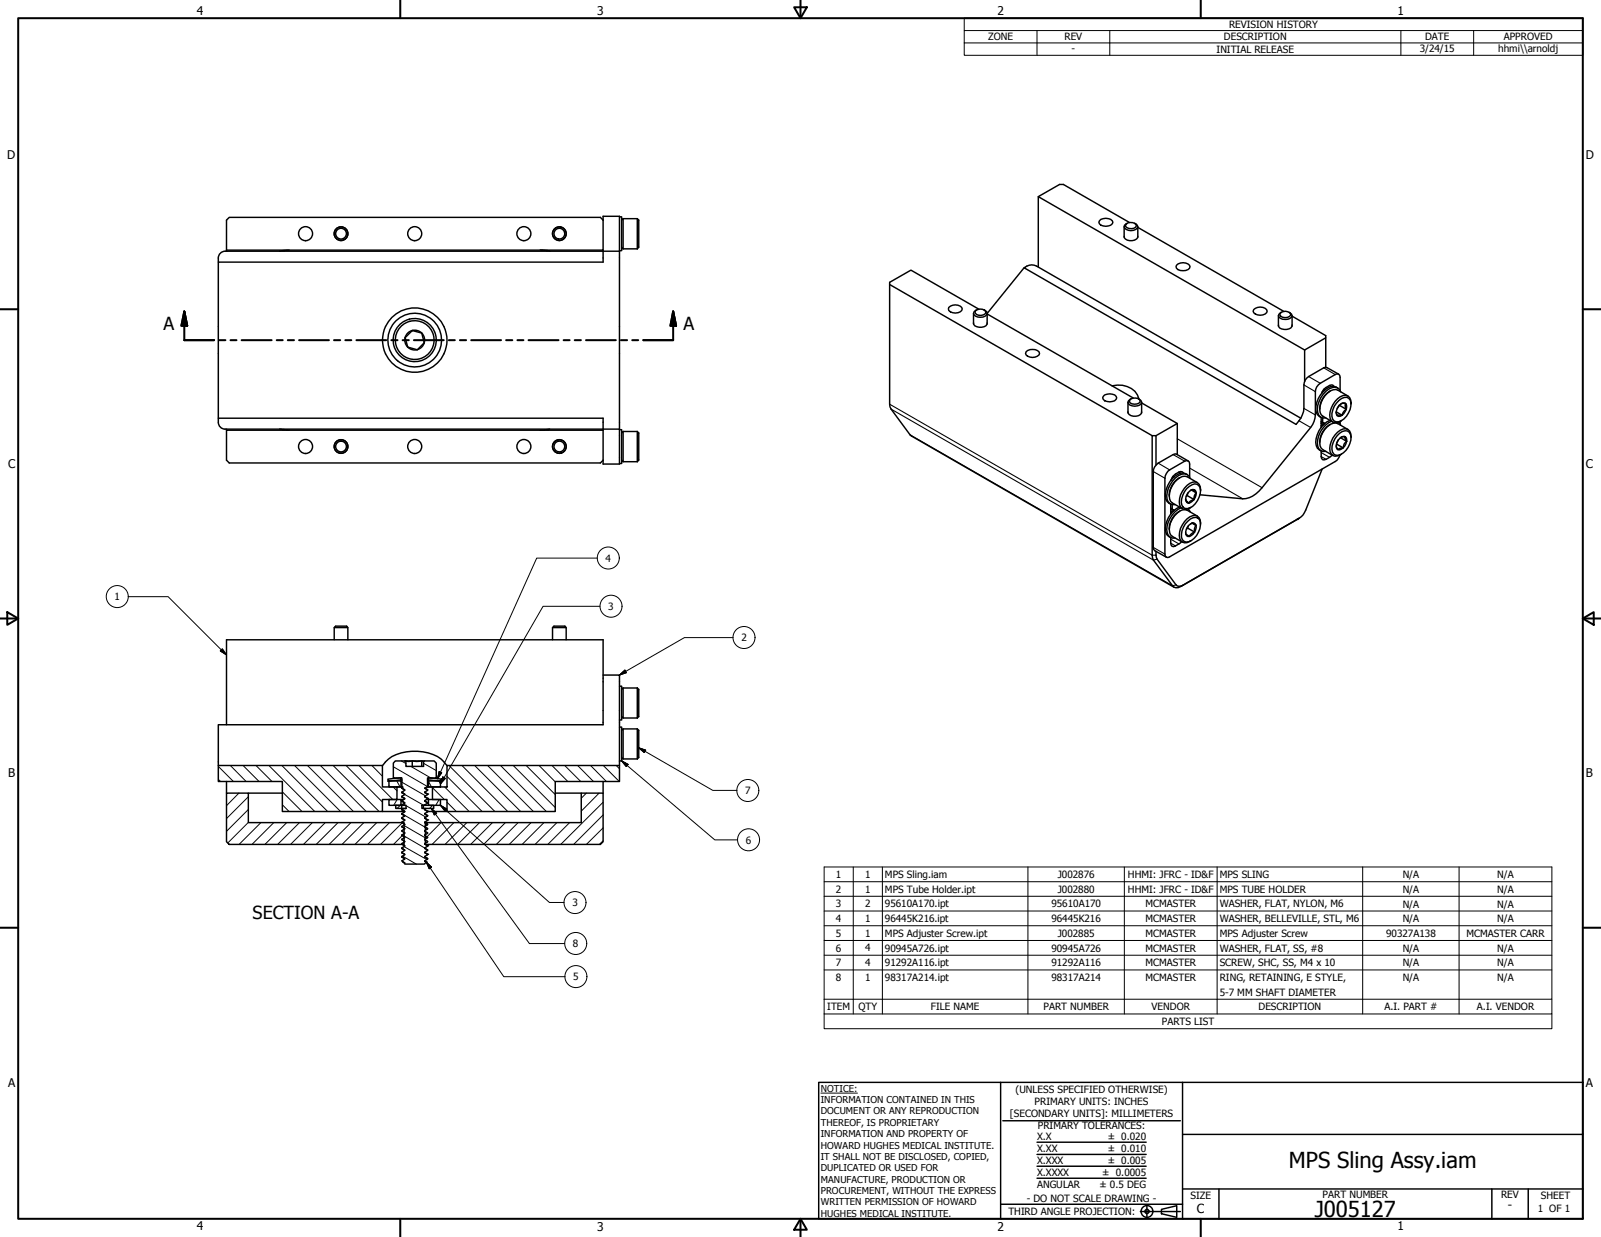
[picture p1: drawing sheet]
<svg xmlns="http://www.w3.org/2000/svg" width="559mm" height="432mm" viewBox="0 0 559 432" stroke-linecap="round" stroke-linejoin="round" font-family="sans-serif">
<!-- layer: Visible (ANSI) -->
<g fill="none" stroke="#000" stroke-width=".51">
<path d="M210.5 76.8l-1-.9h-129.5l-.9 .9v10.9M210.5 76.8v10.5h-131.4M210.5 76.8v-1.3h5.7v12.2M216.2 75.7h.8v11.8h-.8M217.5 76.3v10.6M217.5 76.3l-.5 .5M217.5 76.3h4.9M222.4 76.3l.5 .5v9.5l-.5 .6M222.4 76.3v10.6M362.4 68.6l93 53.6M369.8 64.4l-7.4 4.2v24.6M371.2 64.4l23 13.3"/>
<path d="M383.7 77.1a3 3 0 0 1 4.7 .5 2.95 2.95 0 0 1-4.7 .5l-.2-.5zM392.4 79.1v3.7M393.1 78.2a2.22 2.22 0 0 1 3.5 .7 2.22 2.22 0 0 1-3.8-.3zM393.4 78l-.9 .6-.1 .5a2.73 2.73 0 0 0 4.7 0l-.2-.5-.9-.6M397.1 79.4l51 29.3M397.1 79.1v3.7M76.2 91.5v54.5h134.3v3.8h-132M78.6 87.7a2.77 2.77 0 0 0-2.4 3.8h134.3v-3.8h5.7M100.9 87.3l-3.2 .4M188.6 87.2l3.2 .4M210.5 87.3v.4h-132M216.2 87.7v74.3h-5.7v-1.3"/>
<path d="M217 86.3l.5 .6M217.5 86.9h4.9M310.5 98.6l7.4-4.3 23.8 13.6M310.5 99.3l91.6 52.8M357.4 93.5l-12.8 15.9v3.7M392.4 82.5a2.48 2.48 0 0 0 3.6 1.3l1.1-.8v-.5M410.7 92.6a3 3 0 0 1 4.7 .5 2.9 2.9 0 0 1-4.7 .6l-.2-.6zM143.9 115.4l3.3 .9 .9 3.3-2.4 2.5-3.4-.9-.9-3.3zM331.2 107.3a3 3 0 0 1 4.7 .5 2.87 2.87 0 0 1-4.7 .6zM339.8 112.7a1.68 1.68 0 0 0 2 1.5 2.26 2.26 0 0 0 2.8-1.5M339.8 109.4v3.7M340.6 108.4a2.27 2.27 0 0 1 3.5 .7 2.19 2.19 0 0 1-3.8-.2z"/>
<path d="M340.9 108.2a1.19 1.19 0 0 0-.9 1.7 3.3 3.3 0 0 0 4.4 0v-1.1l-.9-.6M344.6 109.6l50.9 29.3M437.6 108.1a3.3 3.3 0 0 1 4.5 0l.2 .5a2.84 2.84 0 0 1-4.9 0zM446.2 113.5a2.52 2.52 0 0 0 3.7 1.3l.6-.3 .5-1M446.2 110.2v3.7M447.2 109a2.08 2.08 0 0 1 3.3 1 2.47 2.47 0 0 1-3.8 0zM447.2 109l-.8 .7-.2 .5a2.79 2.79 0 0 0 4.8 0l-.2-.5-.8-.7M451 110.4l11.7 6.8v11M451 110.2v3.7M462.7 117.9l-7.3 4.3v11M358.1 122.8a3.5 3.5 0 0 1 4.5 0l.2 .6a2.84 2.84 0 0 1-4.9 0zM385.1 138.4a3.3 3.3 0 0 1 4.5 0l.2 .5a2.95 2.95 0 0 1-4.7 .5l-.2-.5z"/>
<path d="M388.1 134.7a7.9 7.9 0 0 1 8.9 3.2l.6 1.5M394.3 139.7a2.4 2.4 0 0 1 3.7 .2 1.58 1.58 0 0 1-2.1 1.2l-1.4-.4zM394.7 139.3a1.2 1.2 0 0 0-.8 1.7 3.3 3.3 0 0 0 4.4 0 1.2 1.2 0 0 0-.9-1.7M459.1 136.7v8.1a7.6 7.6 0 0 1-1.6 4.4l-17 21M462 136.5l-.5 .3M462 136l.3 .1M462.1 136.4l-.5 .3M464.3 136.5a7.3 7.3 0 0 0-3.7 6.4M466.9 135.4a3.8 3.8 0 0 0-5.2 1.4 8.2 8.2 0 0 0-2.3 7.2l.5 .8 1.1 .9M467.4 139.8a2.45 2.45 0 0 1 3.9-.1 6.7 6.7 0 0 1-4.1 7.6 1.87 1.87 0 0 1-2.3-1.9 7.2 7.2 0 0 1 2.5-5.6zM467.9 136.8a2.47 2.47 0 0 0-4-1 8.8 8.8 0 0 0-4 8.2 2.15 2.15 0 0 0 2.8 1.9M470.5 138.2l-3.5-2a4.6 4.6 0 0 0-5.3 3.1 4.6 4.6 0 0 0 0 6l3.5 2"/>
<path d="M76.2 146a2.91 2.91 0 0 0 1.8 3.7l.6 .1M79.1 150.2h131.4v10.5l-1 .9h-129.5l-.9-.9zM79.1 149.8v.4M97.7 149.7l3.2 .4M191.8 149.8l-3.2 .4M216.2 149.8h-5.7v.4M216.2 150h.8v11.8h-.8M217.5 150.6v10.6M217.5 150.6l-.5 .5M217.5 150.6h4.9M222.4 150.6l.5 .5v9.5l-.5 .6M222.4 150.6v10.6"/>
<path d="M393.7 143.8a2.52 2.52 0 0 0 3.7 1.3l1-.8 .1-.5M393.7 140.4v3.7M398.5 140.7l12.4 7.1-7.4 4.3M398.5 140.4v3.7M409.4 158.7l-5.2 3M410.9 147.8v10.9M454 146l-92.2-53.1a3.8 3.8 0 0 0-4.4 .6l95 54.6M461.1 147.7l1.1 .1M461.1 147.8l.7-.2 .5 .2M461.1 147.3l.7 .3M461.1 147.2l.4 .1M462 148.1l-.9 .6"/>
<path d="M462.2 148.1l-1.1 .5M464.2 146.7a8.4 8.4 0 0 0-4.8 8.9l.4 .9 1.2 .9M464.3 148.1a7.3 7.3 0 0 0-3.7 6.5M464.7 147.1a8.5 8.5 0 0 0-4.8 8.7 2.22 2.22 0 0 0 2.8 1.7M466.4 143.8l2 1.2M466.5 155l2.3 1.3M466.7 152.1a3.1 3.1 0 0 1 4.2-1.2 5.3 5.3 0 0 1-1.1 6.3 3.3 3.3 0 0 1-4.3 1.3 5.3 5.3 0 0 1 1.2-6.4zM466.7 142.6l.8-1.2 2.4 1.5M467.2 153.5l-.7 1.2M467.2 147.3l.7 1.2M467.9 152.8l2.1 1.3M469.4 152.4l.4 .3 .2 1.4z"/>
<path d="M469.4 152.4a3.2 3.2 0 0 0-2.8 4.3 2.23 2.23 0 0 0 3.2-1.8l.2-.8M469.4 152.4l-1.3 .3M469.6 140.8l.4 .6-.1 1.5-.4-1.2zM469.6 140.8a2.58 2.58 0 0 0-3.1 2.3 1.58 1.58 0 0 0 .7 2.3 2.98 2.98 0 0 0 2.7-2.5M469.6 140.8l-1.5 .1M469.9 142.9a3.1 3.1 0 0 0-1.5 2.1l-1.7 .1-.4-1.2M470 154.1a2.61 2.61 0 0 0-1.2 2.2l-1.1 .2-.7 .5-.7-1.4M470.5 149.9l-3.5-2a4.6 4.6 0 0 0-5.3 3 4.6 4.6 0 0 0 0 6.1l3.5 2M471.6 141a2.37 2.37 0 0 0-1-2.6 2.37 2.37 0 0 0-2.8 .1 7.9 7.9 0 0 0-3.6 7.5 2.33 2.33 0 0 0 4 .8M471.6 152.7a2.37 2.37 0 0 0-1-2.6 2.37 2.37 0 0 0-2.8 .1 7.8 7.8 0 0 0-3.6 7.5 2.33 2.33 0 0 0 4 .8M217 160.6l.5 .6M217.5 161.2h4.9"/>
<path d="M402.5 164.6v26.5l.5 1.1M408.6 177.9l1 .1M408.6 178l.6-.1 .6 .2M408.6 177.5l.6 .3M408.6 176v3.5M408.6 177.4l.3 .1M408.8 167.4l-.1 .2M409.1 176.1v1.6M409.4 166.4h.4h-.5M409.4 166.2l.2 .2M409.6 178.4l-1 .5M409.6 178.2l-1 .6"/>
<path d="M411.5 164.8l-1.2 .7M411.7 177a8.5 8.5 0 0 0-4.8 8.8l.4 .9 1.2 .9M411.8 166.8a7.1 7.1 0 0 0-3.7 6.4M411.8 178.4a7.1 7.1 0 0 0-3.7 6.4M412.2 177.3a8.6 8.6 0 0 0-4.8 8.8 2.32 2.32 0 0 0 2.7 1.7M413.5 161l-5.3 3M413.8 174.5l1.1 1.1-.5-.1zM414.1 170.6a4 4 0 0 1 3.7-1.6 2.63 2.63 0 0 1 1.1 3.3 6.4 6.4 0 0 1-4.5 5.2 1.98 1.98 0 0 1-2.1-2.2 8 8 0 0 1 1.8-4.7zM414.3 173l2.5 1.4M414.4 165.7a3.8 3.8 0 0 0-5.2 1.4 8.3 8.3 0 0 0-2.3 7.1l.5 .9 1.1 .8M414.7 172.1l-.7 1.1M414.7 177.6l.7 1.1"/>
<path d="M415.2 162v4.6M415.4 167a2.47 2.47 0 0 0-4-1 9.2 9.2 0 0 0-4 8.3 2.32 2.32 0 0 0 2.7 1.8M415.5 171.2l.9-.3 1.1 1.1a2.76 2.76 0 0 0-.7 2.4 2.75 2.75 0 0 0 .2-3.4 3 3 0 0 0-3.2 3.5v-.3M415.9 171.1l1.6 .9M416.8 174.4l-1.9 1.2M416.8 174.4a2.43 2.43 0 0 0-1.9 1.2M417.9 168.5l-3.5-2.1a4.8 4.8 0 0 0-5.2 3.1 6.1 6.1 0 0 0-.6 5.5l4.1 2.5M418.8 172.7l15 1.4M419 171.3a2.4 2.4 0 0 0-.9-2.6 2.4 2.4 0 0 0-2.8 0 7 7 0 0 0-3.2 8.3 2.42 2.42 0 0 0 3.6 .1M461.5 163.8l-5.8 14.3M466 161.1l-58.4 33.5-.9-.5-.1-.7v-26.5M408.6 187.6v2l.5 1.1 .5 .1 1.9-.9"/>
<path d="M414.5 184.3l2.4 1.4M414.6 181.9a2.65 2.65 0 0 1 4.1-.5 6.3 6.3 0 0 1-4.7 7.8 2.12 2.12 0 0 1-1.6-2.7 7.3 7.3 0 0 1 2.2-4.6zM414.7 183.6l-.2 .7-.4 .4M416.1 182.6l1.3 .8M416.2 182.6h.6l.6 .8zM416.2 182.6a3.5 3.5 0 0 0-2.1 4.4 2.45 2.45 0 0 0 3.2-2.1l.1-1.5M416.2 182.6l-.7 .3M417.4 183.4a2.69 2.69 0 0 0-.5 2.3 2.73 2.73 0 0 0-1.7 1.6l-.5-.4a.98 .98 0 0 1-.9-1M417.9 180.1l-3.5-2a3.2 3.2 0 0 0-3.6 1 6.9 6.9 0 0 0-2.2 7.6l4.1 2.5M419 183a2.4 2.4 0 0 0-.9-2.7 2.4 2.4 0 0 0-2.8 .1 7 7 0 0 0-3.2 8.3 2.42 2.42 0 0 0 3.6 .1M116.6 219.1l.6-.5h3.8l.4 .5zM116.6 219.1v4.2"/>
<path d="M121.4 219.1v4.2M192.8 219.1l.6-.5h3.8l.4 .5zM192.8 219.1v4.2M197.6 219.1v4.2M210.5 235.6h5.7v31.6M216.2 239.5h.8v11.8h-.8M79.1 253v-29.7h131.4v29.7h-134.3v14.2M216.2 253.8h.8v11.8h-.8M217 250.1l.5 .5M217.5 240.2v10.4M217.5 254.4v10.5M217.5 240.2l-.5 .5"/>
<path d="M217.5 250.6h4.9M217.5 240.2h4.9M217.5 254.4l-.5 .6M217.5 254.4h4.9M222.4 240.2l.5 .5v9.4l-.5 .5M222.4 254.4l.5 .6v9.4l-.5 .5M222.4 240.2v10.4M222.4 254.4v10.5M76.2 267.2h57.3v7.5h5.1v4.4h-5.1v4.2h-34.9v-10.5h-22.4zM79.1 276.9h7.6v10.2h54.3v7.7h-61l-.9-1zM79.1 272.8v4.1M86.7 276.9h11.9"/>
<path d="M133.5 267.2a12.1 12.1 0 0 1 10.3-4.9 13.2 13.2 0 0 1 11.9 4.6l.3 .3M135.4 272l4.6-.5 .1 .7-4.7 .5zM135.4 272.7h.4M135.8 279.1h4.2v2h-4.2zM135.8 272.6h4.2v2.1h-4.2zM138.6 274.7h1.9M140 279.1h.9M140 272.6h.3M140.1 272.2h.2M140.3 278.1l.9 .6M141.2 278.7l-.9 .8 .9 .7-.9 .9h1.4v1.2l-1.4 .1 .9 .8M141.3 265.6h6.9"/>
<path d="M141.7 265.8l-.3-.2 6.4 .2M143.9 265.6v1.9M147.2 265.6v1.9M148.3 275.1l.9-.5v-3h3.1v-5.2l-.8-.8-3.7 .2v1.7h-6.1v-1.7l-3.7-.2-.7 .8v5.2h3v3l.3 .2-.3 .3 .9 .6-.9 .8 .9 .7-.9 1 .9 .5M148.3 275.1l.9 .6v.2l-.9 .6 .9 .7M148.3 275.1l.9 .6M148.3 276.6l.9 .6M148.9 279.1h.6M149.1 274.7h1.8M149.2 277.2l-.9 .7 .9 .8-.9 .8 .9 .7v.2l-.9 .7h-.5v1.2h.8l-.3 .3 .9 .6M149.2 272.6h.3M149.2 272.2h.2"/>
<path d="M149.5 271.5l4.6 .5v.7l-4.7-.5zM149.5 279.1h4.2v2h-4.2zM149.5 272.6h4.2v2.1h-4.2zM153.7 272.7h.4M156 267.2h60.2v5.6h-22.4v10.5h-37.8v-4.2h-5.1v-4.4h5.1zM193.8 276.9h9.1M210.5 272.8v4.1M217 264.4l.5 .5M217.5 264.9h4.9M133.5 283.3h7.7M138.1 281.1h2.1v1.1h-2.1zM140.2 282.2h1.5"/>
<path d="M140.2 281.1h.1M140.3 285.6l.9 .6M140.3 297.6l.9 .6M140.5 294.8l.7 .4M141.1 287.7h.1M141.1 289.1l.1 .1M141.1 290.6l.1 .1M141.1 292.2h.1M141.1 293.6l.1 .1M141.2 298.2l-.9 .8 .9 .7-.9 .8 .4 .4M141.2 283.2l-.9 .8 .9 .7-.9 .7v.3l.9 .5M141.2 286.2l-.9 .8 .9 .7"/>
<path d="M141.2 287.7l-.9 .8 .9 .7-.9 .9 .9 .6M141.2 290.7l-.9 .8 .9 .7M141.2 292.2l-.9 .7 .9 .8M141.2 293.7l-.9 .7 .9 .8M141.2 295.2l-.9 .8 .9 .7-.9 .7v.3l.9 .5M147.3 281.1h4.1v1.1h-4.1zM148.3 299.1l.9 .6v.2l-.9 .6 .5 .4M148.3 284.1l.9 .6-.9 .7 .9 .8-.9 .9M148.3 287.1l.9 .6-.9 1M148.3 288.7l.9 .5-.9 .9M148.3 290.1l.9 .6-.9 1M148.3 291.7l.9 .5-.9 .9"/>
<path d="M148.3 293.1l.9 .6-.9 .9M148.3 296.1l.9 .6-.9 .7 .9 .8-.9 .9M148.3 299.1l.9 .6M148.3 294.6l.9 .6M148.3 287.1l.1 .1M148.3 288.6l.1 .1M148.3 290.1l.1 .1M148.3 291.7h.1M148.3 293.1l.1 .1M148.3 294.6l.1 .1M148.3 287.1h.2M148.5 287.1h54.4v-10.2h7.6v16.9l-1 1h-61z"/>
<path d="M148.5 294.8l.7 .4M149.2 283.3h6.8M149.2 283.2l-.9 .8 .9 .7M149.2 295.2l-.9 .8 .9 .7M140.7 300.9l.5 .3M148.3 300.6l.5 .3M148.8 300.9l-.7 .7h-6.7l-.2-.4"/>
<circle cx="106.6" cy="81.6" r="2.44"/>
<circle cx="119" cy="81.6" r="1.87"/>
<circle cx="119" cy="81.6" r="2.38"/>
<circle cx="144.7" cy="81.6" r="2.44"/>
<circle cx="182.8" cy="81.6" r="2.44"/>
<circle cx="195.2" cy="81.6" r="2.38"/>
<circle cx="195.2" cy="81.6" r="1.87"/>
<circle cx="144.7" cy="118.7" r="11.3"/>
<circle cx="144.7" cy="118.7" r="7.5"/>
<circle cx="144.7" cy="118.7" r="6.8"/>
<circle cx="144.7" cy="118.7" r="3.5"/>
<circle cx="144.7" cy="118.7" r="9.4"/>
<circle cx="106.6" cy="155.9" r="2.44"/>
<circle cx="119" cy="155.9" r="1.87"/>
<circle cx="119" cy="155.9" r="2.38"/>
<circle cx="144.7" cy="155.9" r="2.44"/>
<circle cx="182.8" cy="155.9" r="2.44"/>
<circle cx="195.2" cy="155.9" r="1.87"/>
<circle cx="195.2" cy="155.9" r="2.38"/>
</g>
<!-- layer: Visible Narrow (ANSI) -->
<g fill="none" stroke="#000" stroke-width=".38">
<path d="M455.1 134.4l4 2.3M456.8 131.4l4 2.4M462 128.4l4 2.3M464 134.6l.6 .3M310.5 141.1l91.6 52.7h1.4M311 142.8l91.6 52.7 1.3-.3M317.6 151.8l91.7 52.7 1.2-.3M409.4 158.7l4.1 2.3M410.9 153.2l29.6 17M453.4 146.9l4.1 2.3M455.1 142.6l4 2.2M461.1 158l3 1.6"/>
<path d="M461.1 159.4l1.8 .9M402.5 164.6l4.1 2.3M404.2 161.7l4 2.3M411.5 164.8l.6 .4M415.2 163.4l18.6 10.7M402.5 191.1l4.1 2.3M408.6 189.6l1.7 1M408.6 188.2l2.9 1.7M453.5 180.9l-.7 .4M412.8 204.3l-.7 .4"/>
</g>
<circle cx="452.8" cy="181.3" r=".25" fill="#000"/>
<g fill="none" stroke="#000" stroke-width=".51">
<path d="M369.8 64.4h1.4M310.5 98.6l.1 43.4 7 9.8 92.2 53.2M465.6 134.9l-.4-.5a4.4 4.4 0 0 0-3.9 3M467.2 130.6l-4.5-2.4-5.9 3.2a3.5 3.5 0 0 0-1.7 3v8.2a9.2 9.2 0 0 1-2.7 5.5M467.7 136.3v-4.6l-.5-1.1-.5-.1-.7 .2-5.2 3.1a3.5 3.5 0 0 0-1.7 2.9M409.4 158.7l.7-.3 .6 .2 4 2.3M461.1 157.4v2l.5 1.1a3.7 3.7 0 0 0 3.3-1.7M461.1 145.7v3.5M461.6 145.9v1.5M467.7 158.9l-.7 1.2-1 1M467.7 147.1v.9M403.5 162.3v-10.2h-1.4l.2 42.7 .3 .7 6.7 9a2.02 2.02 0 0 0 2.8 .2l41.4-23.8"/>
<path d="M404.2 161.7a3.8 3.8 0 0 0-1.7 2.9M408.2 164a4 4 0 0 0-1.6 2.9M410.3 165.5l-1.2 1.3-.4 .8M411.5 164.8l.6-.2 1 .5M413.5 161l1.2-.1 .4 .4 .1 .7M440.5 170.2a8.6 8.6 0 0 1-6.7 3.9M455.7 178.1a5.3 5.3 0 0 1-2.2 2.8M403 192.2l4.1 2.3M403.5 192.5v1.3l.4 1.4 6.6 9a1.84 1.84 0 0 0 2.3 .1M412.4 189.1l-.9 .8M453.5 180.9l-.7 .4"/>
</g>
<!-- layer: Visible (ANSI) -->
<g fill="#000">
<circle cx="140.3" cy="276.7" r=".25"/>
<circle cx="140.3" cy="275.1" r=".25"/>
<circle cx="140.3" cy="279.7" r=".25"/>
<circle cx="149.2" cy="277.2" r=".25"/>
<circle cx="149.2" cy="278.7" r=".25"/>
<circle cx="140.3" cy="296.2" r=".25"/>
<circle cx="140.3" cy="284.2" r=".25"/>
<circle cx="140.3" cy="282.6" r=".25"/>
<circle cx="140.3" cy="287.1" r=".25"/>
<circle cx="140.3" cy="299.1" r=".25"/>
<circle cx="148.3" cy="281.1" r=".25"/>
<circle cx="149.2" cy="286.2" r=".25"/>
<circle cx="149.2" cy="298.2" r=".25"/>
<circle cx="149.2" cy="283.2" r=".25"/>
<circle cx="149.2" cy="295.2" r=".25"/>
<circle cx="148.8" cy="300.9" r=".25"/>
</g>
<!-- layer: Section Line (ANSI) -->
<g fill="none" stroke="#000" stroke-width=".7">
<path d="M64.3 108.7l1 5h-2zM64.3 108.7v10h10.4M76.5 118.7h2.2M80.5 118.7h2M84.3 118.7h10.5M96.6 118.7h2.1M100.5 118.7h2.1M104.4 118.7h10.4M116.6 118.7h2.1M120.5 118.7h2.1M124.4 118.7h10.4M136.6 118.7h2.1"/>
<path d="M140.5 118.7h2.2M144.5 118.7h10.4M156.7 118.7h2M160.5 118.7h2.2M164.5 118.7h10.4M176.7 118.7h2.1M180.6 118.7h2.1M184.5 118.7h10.4M196.7 118.7h2.1M200.6 118.7h2.2M204.5 118.7h10.4M216.7 118.7h2.2"/>
<path d="M220.7 118.7h2.1M234.9 108.7l1.1 5h-2zM234.9 108.7v10h-10.4"/>
</g>
<path d="M64.3 108.7l1 5zM64.3 108.7l1 5h-2zM234.9 108.7l1.1 5zM234.9 108.7l1.1 5h-2z" fill="#000" stroke="#000" stroke-width=".7"/>
<!-- layer: Symbol (ANSI) -->
<g fill="none" stroke="#000" stroke-width=".35">
<path d="M336.5 10.7v-4.4h215.9v4.4M336.5 15h215.9M361.9 10.7v8.6M387.3 10.7v8.6M488.9 10.7v8.6M514.3 10.7v8.6M552.4 10.7h-215.9v4.3M552.4 10.7v8.6h-215.9v-4.3M208.5 194.8h-21.2l-34.6 77M44.8 208.3h13.9l20.4 20.3M209.4 211.6h-19.9l-35.8 62M76.9 227.2l.7-.7 1.5 2.1z"/>
<path d="M216.2 235.6l1.9-1.7 .5 .9zM255.9 222.6h-17l-22.7 13M153.3 269.4l.9 .3-1.5 2.1zM154.6 271.2l.8 .5-1.7 1.9zM217 265.6l2.2 1.2-.6 .8zM217 265.6l32.5 27.6h7.9M222.9 261l2.5 .9-.5 .8zM222.9 261l25.9 14.9h8.4M150.6 282.2l1.8 1.7-.8 .6zM150.6 282.2l34.2 47.2h12.3M153.7 281.1l2.3 1.3-.7 .7zM153.7 281.1l38.1 33.9h5.1"/>
<path d="M148.8 300.9l1.8 1.8-.8 .6zM148.8 300.9l27 40h21.4M287.7 307.8h254M287.7 312.9h254M287.7 318h254M297.8 302.6v51.3M308 302.6v51.3M358.8 302.6v51.3M392.4 302.6v51.3M424.8 302.6v51.3M475.6 302.6v51.3M509.3 302.6v51.3"/>
<path d="M287.7 323.2h254M287.7 328.3h254M287.7 333.4h254M287.7 338.6h254M287.7 348.8h254v-46.2h-254v51.3M287.7 353.9v5.2h254v-5.2M541.7 348.8v5.1h-254"/>
<circle cx="212.3" cy="194.8" r="3.8"/>
<circle cx="40.9" cy="208.2" r="3.8"/>
<circle cx="213.3" cy="211.6" r="3.8"/>
<circle cx="259.7" cy="222.5" r="3.8"/>
<circle cx="261" cy="275.9" r="3.8"/>
<circle cx="261.3" cy="293.1" r="3.8"/>
<circle cx="200.7" cy="315.1" r="3.8"/>
<circle cx="200.9" cy="329.3" r="3.8"/>
<circle cx="201" cy="340.9" r="3.8"/>
</g>
<!-- layer: Border (ANSI) -->
<g fill="none" stroke="#000" stroke-width=".7">
<path d="M6.3 6.3h546.1v419.1h-546.1zM139.7 0v6.3M277.2 2.5h4.4l-2.2 3.8zM279.4 0v6.3M419.1 0v6.3M0 107.9h6.3M552.4 107.9h6.4M0 215.9h6.3M2.5 213.7l3.8 2.2-3.8 2.2zM552.4 215.9l3.9-2.2v4.4zM552.4 215.9h6.4M0 323.8h6.3"/>
<path d="M552.4 323.8h6.4M139.7 425.4v6.4M279.4 425.4l2.2 3.9h-4.4zM279.4 425.4v6.4M419.1 425.4v6.4"/>
</g>
<!-- layer: Title (ANSI) -->
<g fill="none" stroke="#000" stroke-width=".51">
<path d="M285.8 377.8h266.6v47.6h-266.6zM349.2 377.8v47.6M412.7 377.8v47.6M350 391.2h62M361.9 398.7h38.1M412.7 396h139.7M361.9 411.3h38.1M361.9 407.1h38.1M361.9 403h38.1M412.7 415h139.7M425.4 415v10.4M520.7 415v10.4"/>
<path d="M533.4 415v10.4M349.2 420.4h63.5M398 422.9h14M400.3 420.6v4.6M405.4 422.1l5.3-1.2v4l-5.3-1.2z"/>
<circle cx="400.3" cy="422.9" r="2.06"/>
<circle cx="400.3" cy="422.9" r=".73"/>
</g>
<path d="M286.5 381.6h12.8" fill="none" stroke="#000" stroke-width=".35"/>
<!-- layer: Hatch (ANSI) -->
<g fill="none" stroke="#000" stroke-width=".35">
<path d="M76.2 272l.8 .8M76.2 267.5l5.3 5.3M80.4 267.2l5.5 5.6M83.4 276.9l-4.3 4.3M84.8 267.2l5.6 5.6M86.7 278.1l-7.6 7.7M89.3 267.2l5.6 5.6M93.9 267.2l16 16.1M98.4 267.2l16 16.1M98.6 276.4l6.8 6.9M102.8 267.2l16.1 16.1M107.3 267.2l16.1 16.1"/>
<path d="M111.8 267.2l16 16.1M116.3 267.2l16 16.1M120.8 267.2l12.7 12.8M125.3 267.2l11.8 11.9M129.8 267.2l3.7 3.8M135.8 274.3l.2 .4M137.2 274.7l1.4 1.3M137.3 271.3l.4 .3M137.3 267.7l11.9 6.9M138.5 272.6l1.1 2.1M138.6 279.1l-1.2 2M140.1 265.6l1.6 .9"/>
<path d="M140.3 273l8.2 4.8M141.2 277.3l6.7 3.8M143.4 267.5l7 4.1M147.8 266.4l4.5 2.6M149.5 272.8l1.1 1.9M149.6 279.1h-.1M150.9 275l4.2 4.1M153.2 272.6l.5 1.1M153.3 279.1l-1.2 2M154.1 272.2l-.9 .5M155.2 274.7l8.6 8.6M156 271l12.3 12.3"/>
<path d="M156.7 267.2l16 16.1M161.2 267.2l16 16.1M165.7 267.2l16 16.1M170.2 267.2l16 16.1M174.7 267.2l16 16.1M179.1 267.2l14.7 14.7M183.6 267.2l10.2 10.2M188.2 267.2l5.6 5.7M192.7 267.2l5.5 5.6M197.1 267.2l5.6 5.6M201.6 267.2l5.5 5.6M204.7 276.9l-1.8 1.7"/>
<path d="M206.1 267.2l5.5 5.6M209.1 276.9l-6.2 6.2M210.6 267.2l5.6 5.6M215.1 267.2l1.1 1.2M86.7 287.1l-7.2 7.2M86.7 282.6l-7.6 7.6M91.1 287.1l-7.7 7.7M95.6 287.1l-7.7 7.7M98.6 280.9l2.3 2.4M100.1 287.1l-7.6 7.7M104.5 287.1l-7.6 7.7M109 287.1l-7.6 7.7"/>
<path d="M113.5 287.1l-7.6 7.7M118 287.1l-7.6 7.7M122.5 287.1l-7.6 7.7M127 287.1l-7.6 7.7M131.5 287.1l-7.6 7.7M136 287.1l-7.7 7.7M139.7 281.1l-1.1 1.1M140.3 284l8.9 5.2M140.3 291.4l8 4.6M140.5 287.1l-7.7 7.7M140.5 298.8l4.8 2.8M140.8 280.7l.7 .4"/>
<path d="M140.9 288.1l7.9 4.6M141 291l-3.6 3.8M141 295.5l8 4.5M141.7 281.2l7 4M149.4 287.1l-.9 1.1M151 281.1l-1.1 1.1M153.9 287.1l-5.4 5.6M156 280l3.3 3.3M158.4 287.1l-7.6 7.7M162.9 287.1l-7.6 7.7M167.4 287.1l-7.6 7.7M171.9 287.1l-7.6 7.7"/>
<path d="M176.4 287.1l-7.6 7.7M180.8 287.1l-7.6 7.7M185.4 287.1l-7.7 7.7M189.9 287.1l-7.7 7.7M194.4 287.1l-7.6 7.7M198.8 287.1l-7.6 7.7M210.5 293.5l-1.3 1.3M210.5 289l-5.8 5.8M210.5 284.5l-10.3 10.3M210.5 280l-14.8 14.8"/>
</g>
<!-- layer: Symbol (ANSI) -->
<g fill="#000" stroke="#000" stroke-width=".35">
<path d="M76.9 227.2l2.2 1.4zM76.9 227.2l.7-.7 1.5 2.1zM216.2 235.6l1.9-1.7zM216.2 235.6l1.9-1.7 .5 .9zM153.3 269.4l-.6 2.4zM153.3 269.4l.9 .3-1.5 2.1zM154.6 271.2l-.9 2.4zM154.6 271.2l.8 .5-1.7 1.9zM217 265.6l2.2 1.2zM217 265.6l2.2 1.2-.6 .8zM222.9 261l2.5 .9zM222.9 261l2.5 .9-.5 .8z"/>
<path d="M150.6 282.2l1.8 1.7zM150.6 282.2l1.8 1.7-.8 .6zM153.7 281.1l2.3 1.3zM153.7 281.1l2.3 1.3-.7 .7zM148.8 300.9l1.8 1.8zM148.8 300.9l1.8 1.8-.8 .6z"/>
</g>
<g font-size="7.7">
<text x="449.9" y="407.6">MPS Sling Assy.iam</text>
<text x="458.9" y="424.8">J005127</text>
</g>
<g font-size="6.3">
<text x="57" y="115.3">A</text>
<text x="238.5" y="115.3">A</text>
<text x="88.1" y="320.9">SECTION A-A</text>
</g>
<text font-size="4.4" x="417.8" y="423.5">C</text>
<g font-size="4.2">
<text x="68.7" y="5.3">4</text>
<text x="208.4" y="5.3">3</text>
<text x="348.1" y="5.3">2</text>
<text x="487.8" y="5.3">1</text>
<text x="2.5" y="55.5">D</text>
<text x="553.5" y="55.5">D</text>
<text x="2.8" y="163.4">C</text>
<text x="553.5" y="163.4">C</text>
<text x="2.9" y="271.4">B</text>
<text x="553.5" y="271.4">B</text>
<text x="2.8" y="379.3">A</text>
<text x="553.5" y="379.3">A</text>
<text x="526.2" y="422">-</text>
<text x="68.7" y="429.5">4</text>
<text x="208.4" y="429.6">3</text>
<text x="348.1" y="429.6">2</text>
<text x="487.8" y="429.5">1</text>
</g>
<g font-size="3.5">
<text x="429" y="9.8">REVISION HISTORY</text>
<text x="344.9" y="14.1">ZONE</text>
<text x="371.5" y="14.1">REV</text>
<text x="427.2" y="14.1">DESCRIPTION</text>
<text x="497.4" y="14.1">DATE</text>
<text x="524.9" y="14.1">APPROVED</text>
<text x="374" y="18.3">-</text>
<text x="424.6" y="18.4">INITIAL RELEASE</text>
<text x="495.6" y="18.2">3/24/15</text>
<text x="522.9" y="18.1">hhmi\\arnoldj</text>
<text x="211.3" y="196.1">4</text>
<text x="40" y="209.5">1</text>
<text x="212.3" y="212.9">3</text>
<text x="258.8" y="223.8">2</text>
<text x="260.1" y="277.2">7</text>
<text x="260.3" y="294.4">6</text>
<text x="291.8" y="306.5">1</text>
<text x="291.8" y="311.6">2</text>
<text x="301.9" y="306.5">1</text>
<text x="301.9" y="311.6">1</text>
<text x="308.9" y="306.5">MPS Sling.iam</text>
<text x="308.9" y="311.7">MPS Tube Holder.ipt</text>
<text x="369.2" y="306.5">J002876</text>
<text x="369.2" y="311.6">J002880</text>
<text x="393.7" y="306.5">HHMI: JFRC - ID&amp;F</text>
<text x="393.7" y="311.6">HHMI: JFRC - ID&amp;F</text>
<text x="425.7" y="306.5">MPS SLING</text>
<text x="425.7" y="311.6">MPS TUBE HOLDER</text>
<text x="489.6" y="306.5">N/A</text>
<text x="489.6" y="311.7">N/A</text>
<text x="522.6" y="306.5">N/A</text>
<text x="522.6" y="311.7">N/A</text>
<text x="199.8" y="316.4">3</text>
<text x="291.8" y="316.7">3</text>
<text x="301.9" y="316.7">2</text>
<text x="308.9" y="316.7">95610A170.ipt</text>
<text x="367" y="316.7">95610A170</text>
<text x="399.8" y="316.7">MCMASTER</text>
<text x="425.7" y="316.7">WASHER, FLAT, NYLON, M6</text>
<text x="489.6" y="316.8">N/A</text>
<text x="522.6" y="316.8">N/A</text>
<text x="291.8" y="321.9">4</text>
<text x="301.9" y="321.9">1</text>
<text x="308.9" y="321.9">96445K216.ipt</text>
<text x="367" y="321.9">96445K216</text>
<text x="399.8" y="321.9">MCMASTER</text>
<text x="425.7" y="321.9">WASHER, BELLEVILLE, STL, M6</text>
<text x="489.6" y="321.9">N/A</text>
<text x="522.6" y="321.9">N/A</text>
<text x="291.8" y="327">5</text>
<text x="301.9" y="327">1</text>
<text x="308.9" y="327">MPS Adjuster Screw.ipt</text>
<text x="369.2" y="327">J002885</text>
<text x="399.8" y="327">MCMASTER</text>
<text x="425.7" y="327">MPS Adjuster Screw</text>
<text x="483.8" y="327">90327A138</text>
<text x="511.8" y="327">MCMASTER CARR</text>
<text x="200" y="330.6">8</text>
<text x="291.8" y="332.2">6</text>
<text x="301.9" y="332.1">4</text>
<text x="308.9" y="332.2">90945A726.ipt</text>
<text x="367" y="332.2">90945A726</text>
<text x="399.8" y="332.2">MCMASTER</text>
<text x="425.7" y="332.2">WASHER, FLAT, SS, #8</text>
<text x="489.6" y="332.2">N/A</text>
<text x="522.6" y="332.2">N/A</text>
<text x="291.8" y="337.2">7</text>
<text x="301.9" y="337.2">4</text>
<text x="308.9" y="337.3">91292A116.ipt</text>
<text x="367" y="337.3">91292A116</text>
<text x="399.8" y="337.2">MCMASTER</text>
<text x="425.7" y="337.3">SCREW, SHC, SS, M4 x 10</text>
<text x="489.6" y="337.3">N/A</text>
<text x="522.6" y="337.3">N/A</text>
<text x="200.1" y="342.2">5</text>
<text x="291.8" y="342.4">8</text>
<text x="301.9" y="342.4">1</text>
<text x="308.9" y="342.4">98317A214.ipt</text>
<text x="367" y="342.4">98317A214</text>
<text x="399.8" y="342.4">MCMASTER</text>
<text x="425.7" y="342.4">RING, RETAINING, E STYLE,</text>
<text x="425.7" y="347.5">5-7 MM SHAFT DIAMETER</text>
<text x="489.6" y="342.5">N/A</text>
<text x="522.6" y="342.5">N/A</text>
<text x="288.7" y="352.7">ITEM</text>
<text x="299.7" y="352.7">QTY</text>
<text x="324.9" y="352.7">FILE NAME</text>
<text x="364.2" y="352.7">PART NUMBER</text>
<text x="402" y="352.7">VENDOR</text>
<text x="439.3" y="352.7">DESCRIPTION</text>
<text x="483.2" y="352.7">A.I. PART #</text>
<text x="515.5" y="352.7">A.I. VENDOR</text>
<text x="405.5" y="357.8">PARTS LIST</text>
<text x="354.5" y="381.6">(UNLESS SPECIFIED OTHERWISE)</text>
<text x="352.5" y="390">[SECONDARY UNITS]: MILLIMETERS</text>
<text x="361.1" y="385.8">PRIMARY UNITS: INCHES</text>
<text x="362.3" y="394.1">PRIMARY TOLERANCES:</text>
<text x="361.9" y="397.9">X.X</text>
<text x="386.7" y="398">± 0.020</text>
<text x="361.9" y="402.1">X.XX</text>
<text x="361.9" y="406.3">X.XXX</text>
<text x="386.7" y="402.1">± 0.010</text>
<text x="386.7" y="406.3">± 0.005</text>
<text x="361.9" y="410.5">X.XXXX</text>
<text x="384.7" y="410.5">± 0.0005</text>
<text x="358.4" y="419.7">- DO NOT SCALE DRAWING -</text>
<text x="361.9" y="414.6">ANGULAR</text>
<text x="383.8" y="414.7">± 0.5 DEG</text>
<text x="415.5" y="418.4">SIZE</text>
<text x="461.6" y="418.3">PART NUMBER</text>
<text x="523.9" y="418.3">REV</text>
<text x="537.8" y="418.4">SHEET</text>
<text x="352" y="424.2">THIRD ANGLE PROJECTION:</text>
<text x="536.7" y="423.2">1 OF 1</text>
</g>
<g font-size="3.3">
<text x="286.5" y="381.1">NOTICE:</text>
<text x="286.5" y="385">INFORMATION CONTAINED IN THIS</text>
<text x="286.5" y="389">DOCUMENT OR ANY REPRODUCTION</text>
<text x="286.5" y="392.9">THEREOF, IS PROPRIETARY</text>
<text x="286.5" y="396.9">INFORMATION AND PROPERTY OF</text>
<text x="286.5" y="400.9">HOWARD HUGHES MEDICAL INSTITUTE.</text>
<text x="286.5" y="404.9">IT SHALL NOT BE DISCLOSED, COPIED,</text>
<text x="286.5" y="408.9">DUPLICATED OR USED FOR</text>
<text x="286.5" y="412.8">MANUFACTURE, PRODUCTION OR</text>
<text x="286.5" y="416.8">PROCUREMENT, WITHOUT THE EXPRESS</text>
<text x="286.5" y="420.8">WRITTEN PERMISSION OF HOWARD</text>
<text x="286.5" y="424.8">HUGHES MEDICAL INSTITUTE.</text>
</g>
</svg>
